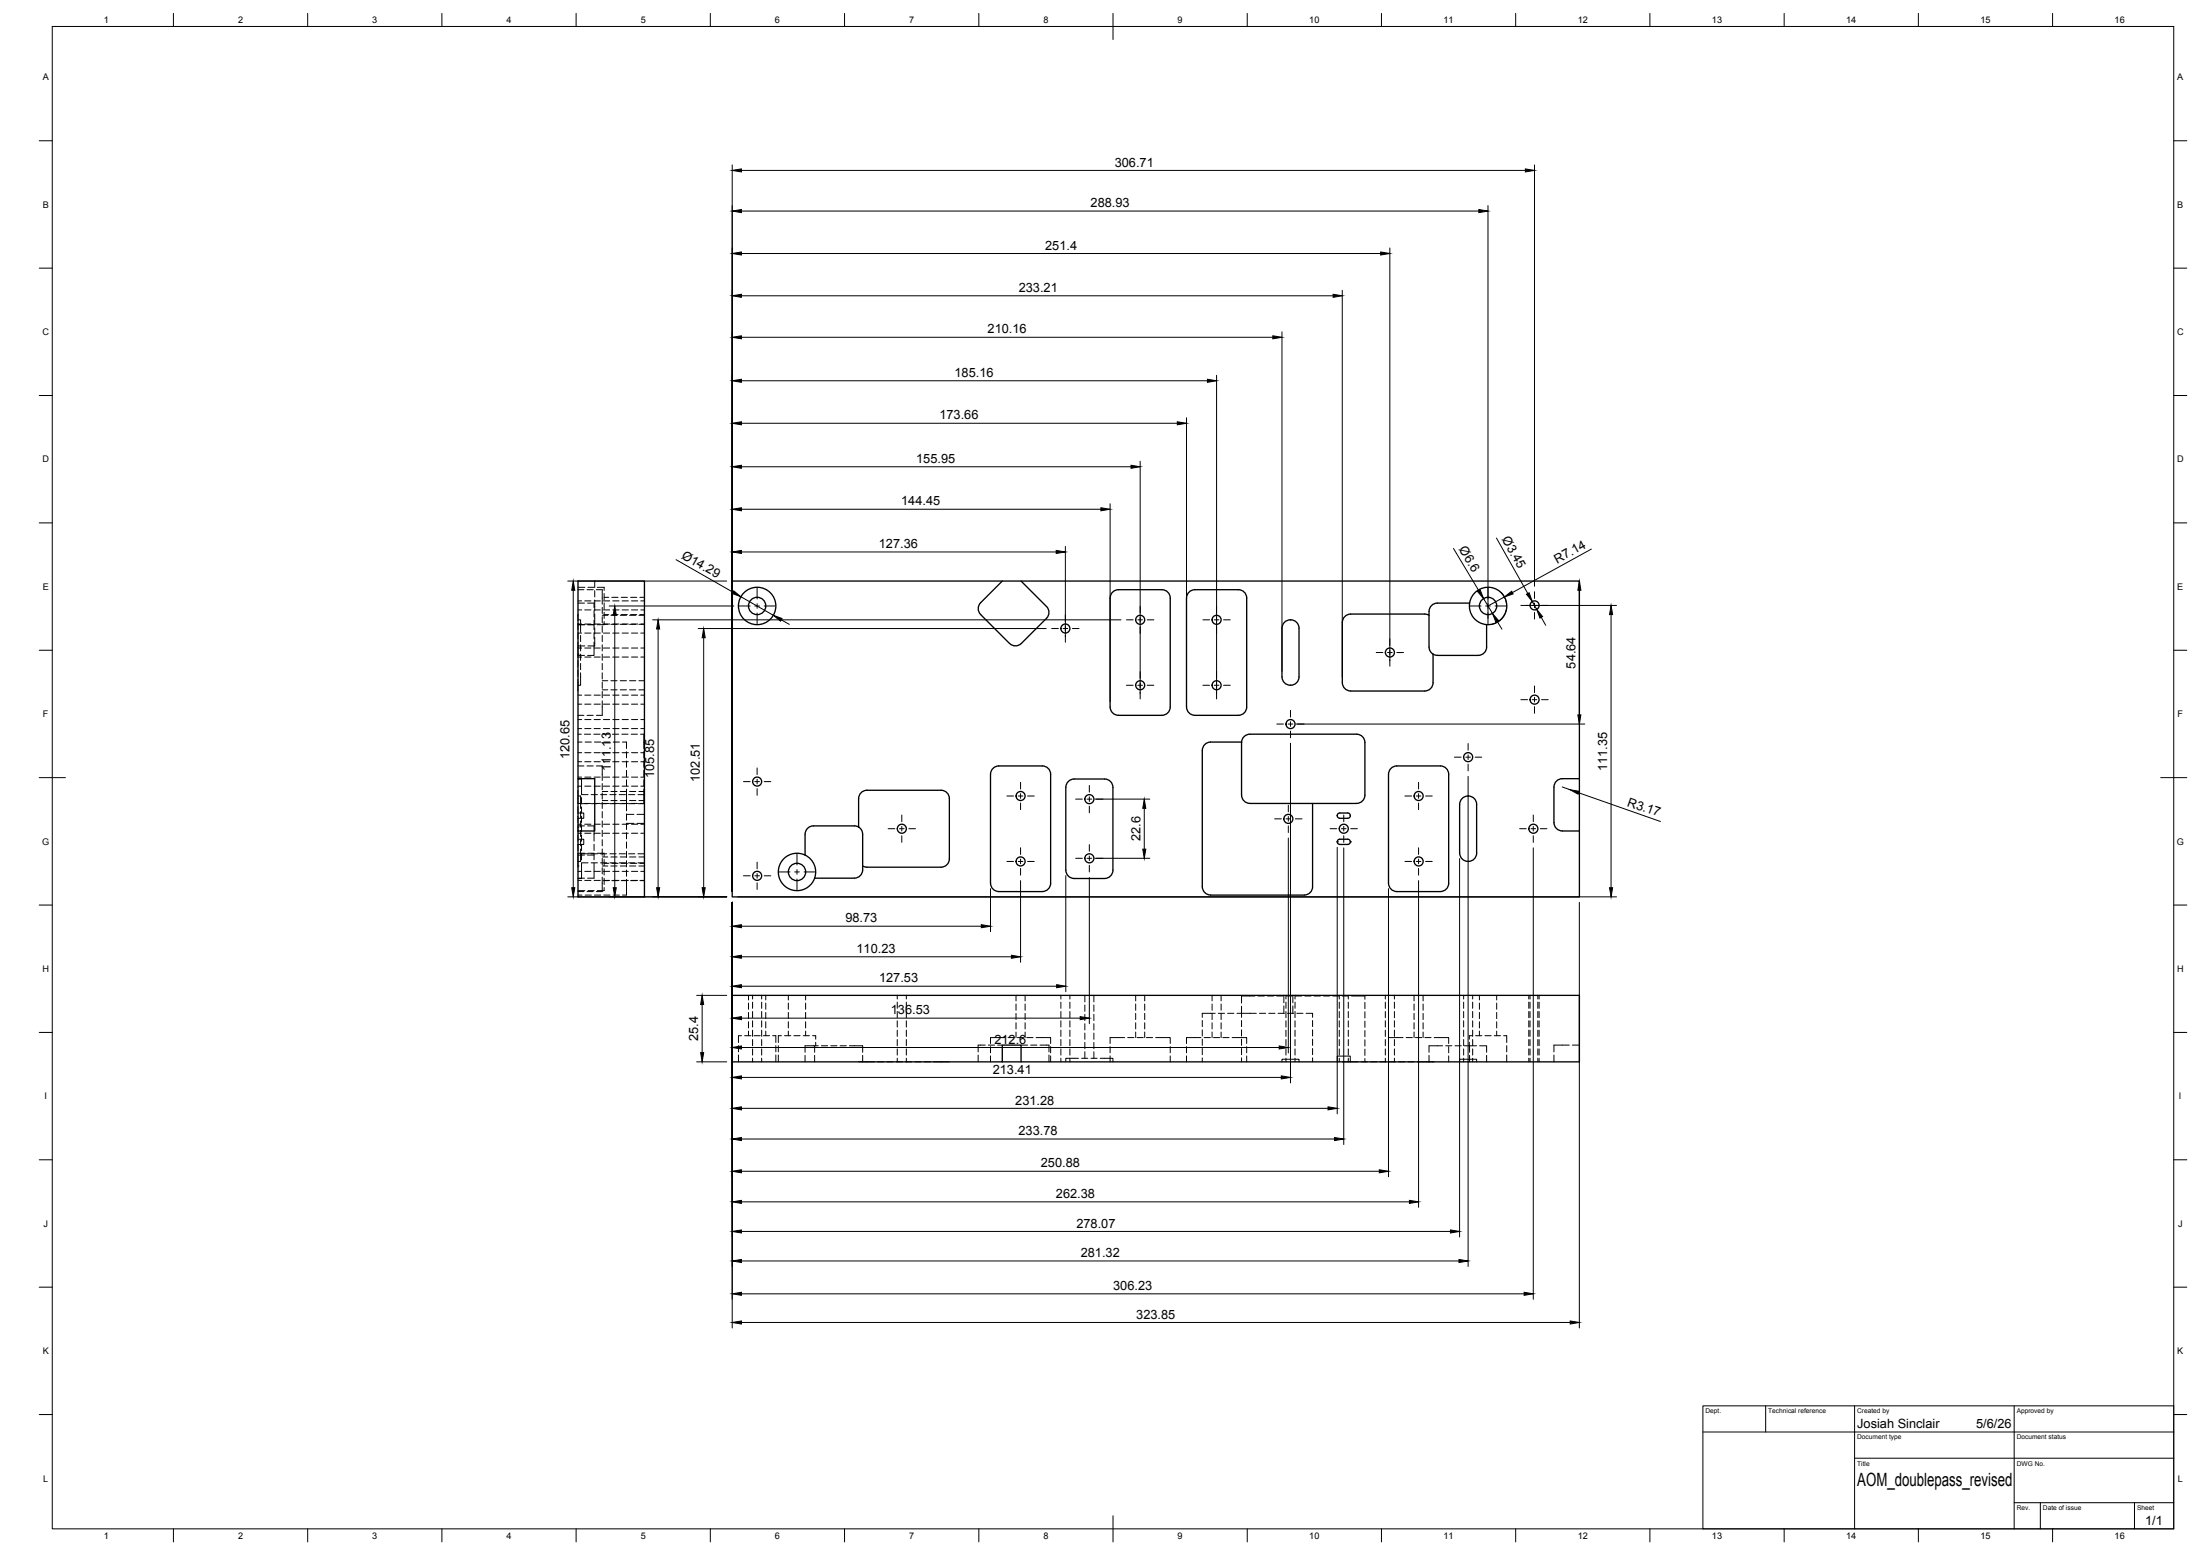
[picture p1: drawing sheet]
<svg xmlns="http://www.w3.org/2000/svg" width="841mm" height="594mm" viewBox="0 0 841 594" stroke-linecap="round" stroke-linejoin="round" font-family="sans-serif">
<!-- layer: Visible -->
<g fill="none" stroke="#000" stroke-width=".51">
<path d="M279.9 222h323.9v120.7h-323.9zM374.9 234.8l11 11a3.2 3.2 0 0 0 4.5 0l9.7-9.6M374.9 230.3a3.2 3.2 0 0 0 0 4.5M383.2 222l-8.3 8.3M390.3 222l9.8 9.7a3.2 3.2 0 0 1 0 4.5M424.4 228.5v41.6M424.4 228.5a3.2 3.2 0 0 1 3.2-3.2h16.6a3.2 3.2 0 0 1 3.2 3.2M447.4 228.5v41.6a3.2 3.2 0 0 1-3.2 3.2M453.6 228.5v41.6a3.2 3.2 0 0 0 3.2 3.2M453.6 228.5a3.2 3.2 0 0 1 3.2-3.2h16.6a3.2 3.2 0 0 1 3.2 3.2M476.6 228.5v41.6a3.2 3.2 0 0 1-3.2 3.2M491 237.7a3.3 3.3 0 0 1 3.5-.7 3.3 3.3 0 0 1 2.1 3v18.6a3.3 3.3 0 0 1-3.3 3.2 3.3 3.3 0 0 1-3.2-3.2v-18.6l.2-1.3z"/>
<path d="M516.3 234.6h28.4l1.6 .5M516.3 234.6a3.2 3.2 0 0 0-3.1 3.2l-.1 23a3.2 3.2 0 0 0 3.2 3.2M561.8 230.4h-12.3a3.2 3.2 0 0 0-3.2 3.2v13.6l.4 1.6 1.1 1.1M568.3 238.6v8.6a3.2 3.2 0 0 1-3.2 3.2h-15.6l-1.7-.5M547.8 250v10.8a3.2 3.2 0 0 1-3.1 3.2h-28.4M424.4 270.1a3.2 3.2 0 0 0 3.2 3.2M427.5 273.3h16.7M456.8 273.3h16.6M221 297.5h6.4v20h-6.4zM221 297.5v-75.5h25.4v120.7h-25.4v-25.2M379.6 293.5l1-.6 1.2-.3h16.7a3.2 3.2 0 0 1 3.1 3.2v41.6a3.2 3.2 0 0 1-3.1 3.2h-16.7a3.2 3.2 0 0 1-3.1-3.1v-41.7l.2-1.2zM410.6 297.6h11.7"/>
<path d="M410.6 297.6a3.2 3.2 0 0 0-3.1 3.2l-.1 31.7a3.2 3.2 0 0 0 3.2 3.1M422.3 297.6a3.2 3.2 0 0 1 3.1 3.2v31.7a3.2 3.2 0 0 1-3.1 3.1M459.6 286.7v52.1a3.2 3.2 0 0 0 3.2 3.1l35.8 .1a3.2 3.2 0 0 0 3.2-3.2v-31.8h-24a3.2 3.2 0 0 1-3.2-3.2M474.6 283.5h-11.8a3.2 3.2 0 0 0-3.2 3.2M474.6 283.5v20.3M518.6 280.5h-40.8a3.2 3.2 0 0 0-3.2 3M518.6 280.5a3.2 3.2 0 0 1 3.2 3.2v20.1M550.6 292.6h-16.6a3.2 3.2 0 0 0-3.2 3.2v41.7a3.2 3.2 0 0 0 3.2 3.1h16.6M550.6 292.6a3.2 3.2 0 0 1 3.2 3.2v41.7a3.2 3.2 0 0 1-3.2 3.1M603.8 297.5h-6.6a3.2 3.2 0 0 0-3.1 3.2l-.1 13.6a3.2 3.2 0 0 0 3.2 3.2h6.6M310.9 315.5h15.7a3.2 3.2 0 0 1 3.2 3.2v12.1a3.5 3.5 0 0 1-3.2 4.7M310.9 315.5a3.2 3.2 0 0 0-3.1 3.2v8"/>
<path d="M328.2 305.1v10.9M328.3 305.1a3.2 3.2 0 0 1 3.1-3.2h28.4a3.2 3.2 0 0 1 3.1 3.2v23a3.2 3.2 0 0 1-3.1 3.2M501.8 307h16.8M511.2 311.6a1.01 1.01 0 0 0 1 1h3a1.01 1.01 0 0 0 1-1M511.2 311.6a1.01 1.01 0 0 1 1-1h3a.97 .97 0 0 1 1 1M511.2 311.6h.1M516.2 311.6h.1M521.8 303.8a3.2 3.2 0 0 1-3.2 3.1M311.4 335.5h15.2M329.8 330.8l1.6 .5M331.4 331.3h28.3M410.6 335.6h11.7"/>
<path d="M511.5 320.9l.7-.3h3a1.01 1.01 0 0 1 1 1 1.01 1.01 0 0 1-1 1h-3a1.01 1.01 0 0 1-.9-.6 1.01 1.01 0 0 1 .2-1.1zM561.2 329.1h.1M561.3 329.1a3.2 3.2 0 0 0 3.2-3.2v-18.6a3.2 3.2 0 0 0-3.2-3.2 3.2 3.2 0 0 0-3.3 3.2v18.6a3.2 3.2 0 0 0 3.2 3.2M279.9 380.3h323.9v25.4h-213.5v-6.4h-7.1v6.4h-103.3zM383.2 405.7h7.1"/>
<circle cx="289.4" cy="231.5" r="3.3"/>
<circle cx="289.4" cy="231.5" r="7.1"/>
<circle cx="435.9" cy="236.8" r="1.73"/>
<circle cx="465.1" cy="236.8" r="1.73"/>
<circle cx="568.9" cy="231.5" r="7.1"/>
<circle cx="568.9" cy="231.5" r="3.3"/>
<circle cx="586.6" cy="231.3" r="1.73"/>
<circle cx="407.3" cy="240.1" r="1.73"/>
<circle cx="531.3" cy="249.3" r="1.73"/>
<circle cx="435.9" cy="261.8" r="1.73"/>
<circle cx="465.1" cy="261.8" r="1.73"/>
<circle cx="493.3" cy="276.6" r="1.73"/>
<circle cx="586.6" cy="267.3" r="1.73"/>
<circle cx="289.4" cy="298.6" r="1.73"/>
<circle cx="561.2" cy="289.3" r="1.73"/>
<circle cx="344.8" cy="316.6" r="1.73"/>
<circle cx="390.2" cy="304.1" r="1.73"/>
<circle cx="416.4" cy="305.3" r="1.73"/>
<circle cx="492.5" cy="312.8" r="1.73"/>
<circle cx="513.7" cy="316.6" r="1.73"/>
<circle cx="542.3" cy="304.1" r="1.73"/>
<circle cx="586.2" cy="316.6" r="1.73"/>
<circle cx="289.4" cy="334.6" r="1.73"/>
<circle cx="304.7" cy="333.1" r="7.1"/>
<circle cx="304.7" cy="333.1" r="3.3"/>
<circle cx="390.2" cy="329.1" r="1.73"/>
<circle cx="416.4" cy="327.9" r="1.73"/>
<circle cx="542.3" cy="329.1" r="1.73"/>
</g>
<g fill="#000">
<circle cx="511.2" cy="321.6" r=".25"/>
<circle cx="516.2" cy="321.6" r=".25"/>
</g>
<!-- layer: Hidden -->
<g fill="none" stroke="#000" stroke-width=".38">
<path d="M221 234.6v2.4M221 236.8h1v4.8M221 238.6l2.6 .1M221 230.4h2.4M221 238.2v2.4M221 225.3h2.2M221 224.4h2.6M221 238.4h1.4M221 229.6h1.4M221 233h1.4M223.5 238.4h2.4M223.5 229.6h2.4"/>
<path d="M223.5 233h2.4M224.4 225.3h2.4M224.6 238.6h2.5v2M224.6 230.4h2.5v1.7M224.8 238.7h2.3M224.8 224.4h2.3M227.1 236.9v1.7M227.1 233.3v2.4M227.1 238.4h2.4M227.1 229.6h2.4M227.1 233h2.4M227.4 234.6v4"/>
<path d="M227.4 229.2v4.2M227.4 222v2.5M227.4 225.7v2.3M227.4 239.9v2.3M228 225.3h2.2v5.5M228.3 224.4h2.6v1.2M230.2 232v2.4M230.2 235.6v2.4M230.2 239.2v2.4M230.2 235.1h2.1M230.2 238.5h2.1M230.7 238.4h2.4"/>
<path d="M230.7 229.6h2.4M230.7 233h2.4M230.9 226.8v2.3M230.9 230.3v2.4M230.9 233.9v2.4M230.9 237.5v1.2h-2.6M230.9 228.2h1.8M230.9 234.8h1.8M233.5 235.1h2.4M233.5 238.5h2.4M233.9 228.2h2.4M233.9 234.8h2.4"/>
<path d="M234.3 238.4h2.3M234.3 229.6h2.3M234.3 233h2.3M237.1 235.1h2.4M237.1 238.5h2.4M237.5 228.2h2.3M237.5 234.8h2.3M237.8 238.4h2.4M237.8 229.6h2.4M237.8 233h2.4M240.7 235.1h2.4M240.7 238.5h2.4"/>
<path d="M241 228.2h2.4M241 234.8h2.4M241.4 238.4h2.4M241.4 229.6h2.4M241.4 233h2.4M244.2 235.1h2.2M244.2 238.5h2.2M244.6 228.2h1.8M244.6 234.8h1.8M245 238.4h1.4M245 229.6h1.4M245 233h1.4"/>
<path d="M221 259.6v4.4M221 245.3v4.7M221 250h.1M221 250.4h2.4M221 241.7v2.4M221 250v1.2M221 252.4v2.4M221 256v2.4M221 246.8h2.6M221 241.9h1.4M221 247.6h1.4M221 251h1.4"/>
<path d="M222 257v4.8h-1M222 242.8v2.3M222 246.3v2.4M222 249.9v2.4M222 253.5v2.4M223.5 241.9h2.4M223.5 247.6h2.4M223.5 251h2.4M227.1 245.3v5.1h-2.5M227.1 241.7v2.4M227.1 241.9h2.4M227.1 247.6h2.4"/>
<path d="M227.1 251h2.4M227.4 243.4v3.4h-2.7M230.2 242.8v2.3M230.2 246.3v2.4M230.2 249.9v2.4M230.2 253.5v2.4M230.2 257v2.4M230.7 241.9h2.4M230.7 247.6h2.4M230.7 251h2.4M234.3 241.9h2.3M234.3 247.6h2.3"/>
<path d="M234.3 251h2.3M237.8 241.9h2.4M237.8 247.6h2.4M237.8 251h2.4M241.4 241.9h2.4M241.4 247.6h2.4M241.4 251h2.4M245 241.9h1.4M245 247.6h1.4M245 251h1.4M221 273.3h2.2M221 274.9h1.4"/>
<path d="M221 278.4h1.4M221 265.6h1.4M221 269h1.4M223.5 274.9h2.4M223.5 278.4h2.4M223.5 265.6h2.4M223.5 269h2.4M224.4 273.3h2.4M227.1 274.9h2.4M227.1 278.4h2.4M227.1 265.6h2.4M227.1 269h2.4"/>
<path d="M230.2 267.8v5.5h-2.2M230.2 260.6v2.4M230.2 264.2v2.4M230.2 260.1h2.1M230.2 263.5h2.1M230.7 274.9h2.4M230.7 278.4h2.4M230.7 265.6h2.4M230.7 269h2.4M233.5 260.1h2.4M233.5 263.5h2.4M234.3 274.9h2.3"/>
<path d="M234.3 278.4h2.3M234.3 265.6h2.3M234.3 269h2.3M237.1 260.1h2.4M237.1 263.5h2.4M237.8 274.9h2.4M237.8 278.4h2.4M237.8 265.6h2.4M237.8 269h2.4M240.7 260.1h2.4M240.7 263.5h2.4M241.4 274.9h2.4"/>
<path d="M241.4 278.4h2.4M241.4 265.6h2.4M241.4 269h2.4M244.2 260.1h2.2M244.2 263.5h2.2M245 274.9h1.4M245 278.4h1.4M245 265.6h1.4M245 269h1.4M221 297.6h1.3v5.9M221 280.5h1.2M221 283.5h1.5"/>
<path d="M221 292.6h2.2M221 296.9h1.4M221 287.6h1.4M221 291h1.4M223.4 280.5h2.4M223.5 296.9h2.4M223.5 287.6h2.4M223.5 291h2.4M223.7 283.5h2.4M224.4 292.6h2.4M227 280.5h2.4M227.1 296.9h2.4"/>
<path d="M227.1 287.6h2.4M227.1 291h2.4M227.2 283.5h2.4M228 292.6h2.2v5.6M230.2 299.4v2.3M230.6 280.5h2.3M230.7 296.9h2.4M230.7 287.6h2.4M230.7 291h2.4M230.8 283.5h2.4M234.1 280.5h2.4M234.3 296.9h2.3"/>
<path d="M234.3 287.6h2.3M234.3 291h2.3M234.4 283.5h2.4M237.7 280.5h2.4M237.8 296.9h2.4M237.8 287.6h2.4M237.8 291h2.4M238 283.5h1.5v2.5M239.5 287.2v2.4M239.5 290.7v2.4M239.5 294.3v2.4M239.5 297.9v2.4"/>
<path d="M241.3 280.5h2.4M241.4 296.9h2.4M241.4 287.6h2.4M241.4 291h2.4M244.9 280.5h1.2v5.5M245 296.9h1.4M245 287.6h1.4M245 291h1.4M246.1 287.2v2.4M246.1 290.7v2.4M246.1 294.3v2.4M246.1 297.9v2.4"/>
<path d="M221 301.9v5.2M221 316h.1M221 304.1h1v4.8M221 310.6h2.2v2h-2.2M221 308.3v2.4M221 311.8v2.4M221 315.4v2.4M221 319v2.4M221 307h1.2M221 315.5h2.4M221 300.3h1.4M221 314.9h1.4"/>
<path d="M221 318.3h1.4M222 310.1v2.4M222 313.6v2.4M222 317.2v2.4M222.3 304.7v2.4l2.5-.1M222.3 308.3v2.4M222.3 311.9v2.3M222.3 315.4v2.4M222.3 319v2.4M222.3 303.6h2.5M223.4 307h2.4M223.5 300.3h2.4"/>
<path d="M223.5 314.9h2.4M223.5 318.3h2.4M224.6 315.5h2.5v5.8M226 303.6h2.4M226 307h2.4M227 307h2.4M227.1 300.3h2.4M227.1 314.9h2.4M227.1 318.3h2.4M229.6 303.6h2.3M229.6 307h2.3M230.2 302.9v2.4"/>
<path d="M230.2 306.5v2.4M230.2 310.1v2.4M230.2 313.6v2.4M230.2 317.2v2.4M230.2 302.4h2.1M230.2 305.9h2.1M230.6 307h2.3M230.7 300.3h2.4M230.7 314.9h2.4M230.7 318.3h2.4M233.2 303.6h2.3M233.2 307h2.3"/>
<path d="M233.5 302.4h2.4M233.5 305.9h2.4M234.1 307h2.4M234.3 300.3h2.3M234.3 314.9h2.3M234.3 318.3h2.3M236.7 303.6h2.4M236.7 307h2.4M237.1 302.4h2.4M237.1 305.9h2.4M237.7 307h2.4M237.8 300.3h2.4"/>
<path d="M237.8 314.9h2.4M237.8 318.3h2.4M239.5 301.5v8.3M239.5 311v2.3M239.5 314.5v2.4M239.5 318.1v2.4M239.5 311.1h2.8M239.5 314.6h2.8M240.3 303.6h2.4M240.3 307h2.4M240.7 302.4h2.4M240.7 305.9h2.4"/>
<path d="M241.3 307h2.4M241.4 300.3h2.4M241.4 314.9h2.4M241.4 318.3h2.4M243.5 311.1h2.9M243.5 314.6h2.9M243.9 303.6h2.5M243.9 307h2.5M244.2 302.4h2.2M244.2 305.9h2.2M245 300.3h1.4M245 314.9h1.4"/>
<path d="M245 318.3h1.4M246.1 301.5v5.5h-1.2M221 330.8h.1M221 326.1v5.2M221 320.6h2.2v2h-2.2M221 322.6v2.3M221 326.7h2.4M221 335.5h2.4M221 326h2.6M221 332.9h1.4M221 336.4h1.4M222 324.4v4.7h-1"/>
<path d="M222 320.8v2.4M222.3 329.7v5.9h-1.3M222.3 322.6v2.4M222.3 329.6h2.5M223.5 332.9h2.4M223.5 336.4h2.4M224.6 326.7h2.5M224.8 326h2.3M224.8 326.2h-2.5v2.3M226 326.2h2.4M226 329.6h2.4M227.1 329.7v5.8h-2.5"/>
<path d="M227.1 322.5v2.4M227.1 326.1v2.4M227.1 332.9h2.4M227.1 336.4h2.4M228.3 326h2.6v1.2M229.6 326.2h2.3M229.6 329.6h2.3M230.2 335.1v5.5h-2.2M230.2 320.8v2.4M230.2 324.4v2.3M230.2 327.9v2.4M230.2 331.5v2.4"/>
<path d="M230.2 327.4h2.1M230.2 330.8h2.1M230.7 332.9h2.4M230.7 336.4h2.4M230.9 328.4v2.3M230.9 331.9v2.4M230.9 335.5v2.4M230.9 339.1v1.2h-2.6M230.9 329.8h1.8M230.9 336.4h1.8M233.2 326.2h2.3M233.2 329.6h2.3"/>
<path d="M233.5 327.4h2.4M233.5 330.8h2.4M233.9 329.8h2.4M233.9 336.4h2.4M234.3 332.9h2.3M234.3 336.4h2.3M236.7 326.2h2.4M236.7 329.6h2.4M237.1 327.4h2.4M237.1 330.8h2.4M237.5 329.8h2.3M237.5 336.4h2.3"/>
<path d="M237.8 332.9h2.4M237.8 336.4h2.4M239.5 336v6h-1.5M239.5 321.7v2.4M239.5 325.2v2.4M239.5 328.8v2.4M239.5 332.4v2.4M240.3 326.2h2.4M240.3 329.6h2.4M240.7 327.4h2.4M240.7 330.8h2.4M241 329.8h2.4"/>
<path d="M241 336.4h2.4M241.4 332.9h2.4M241.4 336.4h2.4M243.9 326.2h2.5M243.9 329.6h2.5M244.2 327.4h2.2M244.2 330.8h2.2M244.6 329.8h1.8M244.6 336.4h1.8M245 332.9h1.4M245 336.4h1.4M221 342h1.5"/>
<path d="M221 340.6h2.2M221 340.3h2.6M223.7 342h2.4M224.4 340.6h2.4M224.8 340.3h2.3M227.2 342h2.4M230.8 342h2.4M234.4 342h2.4M282.3 399.5v2.4M283.5 395.7h-1.2v2.6M284.7 395.7h2.4M286.1 380.3v1.7"/>
<path d="M286.1 383.2v2.4M286.1 386.8v2.4M286.1 390.3v2.4M286.1 393.9v1.8M287.7 380.3v1.4M287.7 382.9v2.3M287.7 386.4v2.4M287.7 390v2.4M287.7 393.6v2.4M287.7 397.1v2.4M288.2 395.7h2.4M291.2 380.3v1.4"/>
<path d="M291.2 382.9v2.3M291.2 386.4v2.4M291.2 390v2.4M291.2 393.6v2.4M291.2 397.1v2.4M291.8 395.7h2.4M292.7 380.3v1.7M292.7 383.2v2.4M292.7 386.8v2.4M292.7 390.3v2.4M292.7 393.9v1.8M295.4 395.7h1.2v2.6"/>
<path d="M296.6 399.5v2.4M297.5 399.5v2.4M298.7 395.7h-1.2v2.6M299.9 395.7h2.4M301.4 380.3v1.7M301.4 383.2v2.4M301.4 386.8v2.4M301.4 390.3v2.4M301.4 393.9v1.8M303.5 395.7h2.4M307.1 395.7h2.3M308 380.3v1.7"/>
<path d="M308 383.2v2.4M308 386.8v2.4M308 390.3v2.4M308 393.9v1.8M310.6 395.7h1.2v1.3M311.4 399.5v2.5M311.8 398.2v1.3M312.8 399.5h-5v2.5M314 399.5h2.4M317.6 399.5h2.4M321.1 399.5h2.4M324.7 399.5h5.1v2.5"/>
<path d="M343 380.3v1.4M343 382.9v2.3M343 386.4v2.4M343 390v2.4M343 393.6v2.4M343 397.1v2.4M346.5 380.3v1.4M346.5 382.9v2.3M346.5 386.4v2.4M346.5 390v2.4M346.5 393.6v2.4M346.5 397.1v2.4"/>
<path d="M376.6 399.3h-2.7v2.6M377.8 399.3h2.4M378.7 399.9v2.3M381.4 399.3h1.8M384.2 396.4h-5.5v2.3M385.4 396.4h2.4M388.4 380.3v2.1M388.4 383.6v2.4M388.4 387.2v2.3M388.4 390.7v2.4M388.4 394.3v2.1M389 396.4h2.3"/>
<path d="M390.3 399.3h2.5M391.9 380.3v2.1M391.9 383.6v2.4M391.9 387.2v2.3M391.9 390.7v2.4M391.9 394.3v2.1M392.5 396.4h2.4M394 399.3h2.4M396.1 396.4h5.5v2.3M397.6 399.3h3.4v2.6M401.6 399.9v2.3M405.6 380.3v1.4"/>
<path d="M405.6 382.9v2.3M405.6 386.4v2.4M405.6 390v2.4M405.6 393.6v2.4M405.6 397.1v2.4M409 380.3v1.4M409 382.9v2.3M409 386.4v2.4M409 390v2.4M409 393.6v2.4M409 397.1v2.4M414.7 380.3v2.5"/>
<path d="M414.7 384v2.3M414.7 387.5v2.4M414.7 391.1v2.4M414.7 394.7v2.4M414.7 398.2v2.4M418.2 380.3v2.5M418.2 384v2.3M418.2 387.5v2.4M418.2 391.1v2.4M418.2 394.7v2.4M418.2 398.2v2.4M424.4 399.9v2.3"/>
<path d="M429.9 396.4h-5.5v2.3M431.1 396.4h2.4M434.1 380.3v2.1M434.1 383.6v2.4M434.1 387.2v2.3M434.1 390.7v2.4M434.1 394.3v2.1M434.7 396.4h2.3M437.6 380.3v2.1M437.6 383.6v2.4M437.6 387.2v2.3M437.6 390.7v2.4"/>
<path d="M437.6 394.3v2.1M438.3 396.4h2.3M441.8 396.4h5.6v2.3M447.4 399.9v2.3M453.6 399.9v2.3M459.1 396.4h-5.5v2.3M459.6 389.9v2.3M459.6 393.4v2.4M459.6 397v2.4M460.3 396.4h2.4M463.4 380.3v2.1M463.4 383.6v2.4"/>
<path d="M463.4 387.2v2.3M463.4 390.7v2.4M463.4 394.3v2.1M463.9 396.4h2.4M464.5 387.1h-4.9v1.6M465.7 387.1h2.4M466.8 380.3v2.1M466.8 383.6v2.4M466.8 387.2v2.3M466.8 390.7v2.4M466.8 394.3v2.1M467.5 396.4h2.3"/>
<path d="M469.3 387.1h2.4M471 396.4h5.6v2.3M472.9 387.1h7.4M474.6 384.4v4.3M474.6 389.9v2.3M474.6 393.4v2.4M474.6 397v2.4M476.6 399.9v2.3M479.7 380.5h-5.1v2.7M480.9 380.5h2.4M481.5 387.1h2.3M484.5 380.5h2.4"/>
<path d="M485 387.1h2.4M488.1 380.5h2.4M488.6 387.1h2.4M490.8 380.3v2.8M490.8 384.3v2.8M491.6 380.3v1.4M491.6 382.9v2.3M491.6 386.4v2.4M491.6 390v2.4M491.6 393.6v2.4M491.6 397.1v2.4M491.7 380.5h2.3"/>
<path d="M492.2 387.1h2.3M494.2 380.3v2.8M494.2 384.3v2.8M495.1 380.3v1.4M495.1 382.9v2.3M495.1 386.4v2.4M495.1 390v2.4M495.1 393.6v2.4M495.1 397.1v2.4M495.2 380.5h2.4M495.7 387.1h2.4M498.8 380.5h2.4"/>
<path d="M499.3 387.1h2.5v1.6M501.8 389.9v2.3M501.8 393.4v2.4M501.8 397v2.4M502.4 380.5h2.3M505.9 380.5h2.4M509.5 380.5h2.4M512 380.3v1.4M512 382.9v2.3M512 386.4v2.4M512 390v2.4M512 393.6v2.4"/>
<path d="M512 397.1v2.4M513.1 380.5h2.4M515.4 380.3v1.4M515.4 382.9v2.3M515.4 386.4v2.4M515.4 390v2.4M515.4 393.6v2.4M515.4 397.1v2.4M516.7 380.5h5.1v1.3M521.8 383v2.4M521.8 386.5v2.4M521.8 390.1v2.4"/>
<path d="M521.8 393.7v2.4M521.8 397.2v2.4M529.6 380.3v1.4M529.6 382.9v2.3M529.6 386.4v2.4M529.6 390v2.4M529.6 393.6v2.4M529.6 397.1v2.4M530.8 399.9v2.3M533.1 380.3v1.4M533.1 382.9v2.3M533.1 386.4v2.4"/>
<path d="M533.1 390v2.4M533.1 393.6v2.4M533.1 397.1v2.4M536.3 396.4h-5.5v2.3M537.5 396.4h2.4M540.6 380.3v2.1M540.6 383.6v2.4M540.6 387.2v2.3M540.6 390.7v2.4M540.6 394.3v2.1M541.1 396.4h2.4M544 380.3v2.1"/>
<path d="M544 383.6v2.4M544 387.2v2.3M544 390.7v2.4M544 394.3v2.1M544.7 396.4h2.4M548.3 396.4h5.5v2.3M551.5 399.5h-5.2v2.5M552.7 399.5h2.3M553.8 399.9v2.3M556.2 399.5h2.4M559.5 380.3v1.4M559.5 382.9v2.3"/>
<path d="M559.5 386.4v2.4M559.5 390v2.4M559.5 393.6v2.4M559.5 397.1v2.4M559.8 399.5h2M561.7 398.2v1.3M561.8 399.5h2.7M561.8 399.5v2.5M562.9 395.7h-1.2v1.3M563 380.3v1.4M563 382.9v2.3M563 386.4v2.4"/>
<path d="M563 390v2.4M563 393.6v2.4M563 397.1v2.4M564.1 395.7h2.4M565.6 380.3v1.7M565.6 383.2v2.4M565.6 386.8v2.4M565.6 390.3v2.4M565.6 393.9v1.8M565.6 399.5h2.7v2.5M567.7 395.7h2.3M571.2 395.7h2.4"/>
<path d="M572.2 380.3v1.7M572.2 383.2v2.4M572.2 386.8v2.4M572.2 390.3v2.4M572.2 393.9v1.8M574.8 395.7h1.2v2.6M576 399.5v2.4M584.4 380.3v1.4M584.4 382.9v2.3M584.4 386.4v2.4M584.4 390v2.4M584.4 393.6v2.4"/>
<path d="M584.4 397.1v2.4M584.9 380.3v1.4M584.9 382.9v2.3M584.9 386.4v2.4M584.9 390v2.4M584.9 393.6v2.4M584.9 397.1v2.4M587.9 380.3v1.4M587.9 382.9v2.3M587.9 386.4v2.4M587.9 390v2.4M587.9 393.6v2.4"/>
<path d="M587.9 397.1v2.4M588.4 380.3v1.4M588.4 382.9v2.3M588.4 386.4v2.4M588.4 390v2.4M588.4 393.6v2.4M588.4 397.1v2.4M599.9 399.3h-5.9v2.6M601.1 399.3h2.7M282.3 403v2.7M287.7 400.7v2.4M287.7 404.3v1.4"/>
<path d="M291.2 400.7v2.4M291.2 404.3v1.4M296.6 403v2.7M297.5 403v2.7M307.8 403.2v2.5M311.4 403.2v2.5M328.2 405.7h6.1M329.8 403.2v2.5M335.5 405.7h2.3M339 405.7h2.4M342.6 405.7h2.4M343 400.7v2.4"/>
<path d="M343 404.3v1.4M346.2 405.7h2.4M346.5 400.7v2.4M346.5 404.3v1.4M349.8 405.7h2.3M353.3 405.7h2.4M356.9 405.7h6M373.9 403.1v2.6M378.7 403.4v2.3M401 403.1v2.6M401.6 403.4v2.3M405.6 400.7v2.4"/>
<path d="M405.6 404.3v1.4M409 400.7v2.4M409 404.3v1.4M412.3 404.3h-4.9v1.4M413.5 404.3h2.3M414.7 401.8v2.5M417 404.3h2.4M418.2 401.8v2.5M420.6 404.3h4.8v1.4M424.4 403.4v2.3M447.4 403.4v2.3M453.6 403.4v2.3"/>
<path d="M459.6 400.6v2.3M459.6 404.1v1.6M474.6 400.6v2.3M474.6 404.1v1.6M476.6 403.4v2.3M490.1 405.7v-1h6.5v1M491.6 400.7v2.4M491.6 404.3v1.4M495.1 400.7v2.4M495.1 404.3v1.4M501.8 400.6v2.3M501.8 404.1v1.6"/>
<path d="M511.2 405.7v-2.2h5v2.2M512 400.7v2.4M512 404.3v1.4M513.1 405.7h6.1M515.4 400.7v2.4M515.4 404.3v1.4M520.4 405.7h2.4M521.8 400.8v2.4M521.8 404.4v1.3M523.9 405.7h2.4M527.5 405.7h2.4M529.6 400.7v2.4"/>
<path d="M529.6 404.3v1.4M530.8 403.4v2.3M531.1 405.7h2.4M533.1 400.7v2.4M533.1 404.3v1.4M534.6 405.7h2.4M538.2 405.7h2.4M541.8 405.7h4.5M546.3 405.7h1.5M546.3 403.2v2.5M547.8 405.7h.1M553.8 403.4v2.3"/>
<path d="M558 405.7v-1h6.5v1M559.5 400.7v2.4M559.5 404.3v1.4M561.8 403.2v2.5M563 400.7v2.4M563 404.3v1.4M568.3 403.2v2.5M576 403v2.7M584.4 400.7v2.4M584.4 404.3v1.4M584.9 400.7v2.4M584.9 404.3v1.4"/>
<path d="M587.9 400.7v2.4M587.9 404.3v1.4M588.4 400.7v2.4M588.4 404.3v1.4M594 403.1v2.6"/>
</g>
<!-- layer: BORDER -->
<g fill="none" stroke="#000" stroke-width=".38">
<path d="M20 10.1h811v574h-811zM66.3 5.1v5M117.6 5.1v5M168.9 5.1v5M220.2 5.1v5M271.5 5.1v5M322.9 5.1v5M374.2 5.1v5M425.5 5.1v10M476.8 5.1v5M528.1 5.1v5M579.4 5.1v5"/>
<path d="M630.7 5.1v5M682.1 5.1v5M733.4 5.1v5M784.7 5.1v5M15 53.8h5M831 53.8h5M15 102.4h5M831 102.4h5M15 151.1h5M831 151.1h5M15 199.8h5M831 199.8h5"/>
<path d="M15 248.4h5M831 248.4h5M15 297.1h10M826 297.1h10M15 345.8h5M831 345.8h5M15 394.4h5M831 394.4h5M15 443.1h5M831 443.1h5M15 491.8h5M831 491.8h5"/>
<path d="M15 540.4h5M831 540.4h5M425.5 579.1v10M66.3 584.1v5M117.6 584.1v5M168.9 584.1v5M220.2 584.1v5M271.5 584.1v5M322.9 584.1v5M374.2 584.1v5M476.8 584.1v5M528.1 584.1v5"/>
<path d="M579.4 584.1v5M630.7 584.1v5M682.1 584.1v5M733.4 584.1v5M784.7 584.1v5"/>
</g>
<!-- layer: TITLEBLOCK -->
<path d="M651 537.1h180v47h-180zM675 537.1v10M709 537.1v47M770 537.1v47M651 547.1h180M709 557.1h122M770 574.1h61M780 574.1v10M816 574.1v10" fill="none" stroke="#000" stroke-width=".38"/>
<!-- layer: Smart Centers -->
<g fill="none" stroke="#000" stroke-width=".38">
<path d="M282.6 231.5h4.2M288.5 231.5h1.8M289.4 224.7v4.1M289.4 230.6v1.8M289.4 234.2v4.1M292.1 231.5h4.1M407.3 234.9v2.6M407.3 239.2v1.8M430.6 236.8h2.6M435 236.8h1.8M435.9 231.6v2.5M435.9 235.9v1.8"/>
<path d="M435.9 239.5v2.5M438.6 236.8h2.5M459.8 236.8h2.6M464.2 236.8h1.8M465.1 231.6v2.5M465.1 235.9v1.8M465.1 239.5v2.5M467.7 236.8h2.6M562 231.5h4.2M567.9 231.5h1.8M568.8 224.7v4.1M568.8 230.6v1.8"/>
<path d="M568.8 234.2v4.1M571.5 231.5h4.1M581.4 231.3h2.5M585.7 231.3h1.8M586.6 226.1v2.5M586.6 230.4v1.8M586.6 234v2.5M589.3 231.3h2.5M402 240.1h2.6M406.4 240.1h1.8M407.3 242.8v2.6M410 240.1h2.5"/>
<path d="M435.9 256.6v2.5M465.1 256.6v2.5M526.1 249.3h2.5M530.4 249.3h1.8M531.3 244.1v2.5M531.3 248.4v1.8M531.3 252v2.5M534 249.3h2.5M430.6 261.8h2.6M435 261.8h1.8M435.9 260.9v1.8M435.9 264.5v2.5"/>
<path d="M438.6 261.8h2.5M459.8 261.8h2.6M464.2 261.8h1.8M465.1 260.9v1.8M465.1 264.5v2.5M467.7 261.8h2.6M488.1 276.6h2.5M492.4 276.6h1.8M493.3 271.4v2.6M493.3 275.7v1.8M493.3 279.3v2.5M496 276.6h2.6"/>
<path d="M581.4 267.3h2.5M585.7 267.3h1.8M586.6 262.1v2.5M586.6 266.4v1.8M586.6 270v2.5M589.3 267.3h2.5M284.2 298.6h2.6M288.5 298.6h1.8M289.4 293.4v2.5M289.4 297.7v1.8M292.1 298.6h2.6M390.1 298.9v2.5"/>
<path d="M542.3 298.9v2.5M556 289.3h2.5M560.3 289.3h1.8M561.2 284v2.6M561.2 288.4v1.8M561.2 291.9v2.6M563.9 289.3h2.6M289.4 301.3v2.5M339.5 316.6h2.6M343.9 316.6h1.7M344.7 311.4v2.5M344.7 315.7v1.8"/>
<path d="M344.7 319.3v2.5M347.4 316.6h2.6M384.9 304.1h2.6M389.3 304.1h1.7M390.1 303.2v1.8M390.1 306.8v2.5M392.8 304.1h2.6M411.2 305.3h2.6M415.5 305.3h1.8M416.4 300.1v2.5M416.4 304.4v1.8M416.4 308v2.5"/>
<path d="M419.1 305.3h2.6M487.3 312.8h2.5M491.6 312.8h1.8M492.5 307.6v2.5M492.5 311.9v1.8M492.5 315.5v2.6M495.2 312.8h2.5M508.5 316.6h2.5M512.8 316.6h1.8M513.7 311.4v2.5M513.7 315.7v1.8M513.7 319.3v2.5"/>
<path d="M516.4 316.6h2.5M537.1 304.1h2.5M541.4 304.1h1.8M542.3 303.2v1.8M542.3 306.8v2.5M545 304.1h2.5M580.9 316.6h2.6M585.3 316.6h1.7M586.1 311.4v2.5M586.1 315.7v1.8M586.1 319.3v2.5M588.8 316.6h2.6"/>
<path d="M284.2 334.6h2.6M288.5 334.6h1.8M289.4 329.4v2.5M289.4 333.7v1.8M289.4 337.3v2.5M292.1 334.6h2.6M297.9 333.1h4.1M303.8 333.1h1.8M304.7 326.3v4.1M304.7 332.2v1.8M304.7 335.8v4.1M307.4 333.1h4.1"/>
<path d="M384.9 329.1h2.6M389.3 329.1h1.7M390.1 323.9v2.5M390.1 328.2v1.8M390.1 331.8v2.5M392.8 329.1h2.6M411.2 327.9h2.6M415.5 327.9h1.8M416.4 322.7v2.5M416.4 327v1.8M416.4 330.6v2.5M419.1 327.9h2.6"/>
<path d="M537.1 329.1h2.5M541.4 329.1h1.8M542.3 323.9v2.5M542.3 328.2v1.8M542.3 331.8v2.5M545 329.1h2.5"/>
</g>
<!-- layer: FD_Dimensions -->
<g fill="none" stroke="#000" stroke-width=".38">
<path d="M279.9 63v277.5M283.4 65.1h299.7M568.8 78.5v157.7M586.6 63v161M283.4 80.6h281.9M283.4 96.9h244.4M531.3 94.7v157.7M283.4 113h226.2M513.1 110.9v147.8M283.4 128.9h203.2M490.1 126.8v129.7M283.4 145.5h178.2"/>
<path d="M453.6 159.6v108.4M465.1 143.4v121.5M283.4 161.7h166.7M283.4 178.3h149M435.9 176.2v88.7M283.4 194.6h137.5M424.4 192.5v75.5M258.4 213.8l21.8 12.4M283.4 210.9h120.4M407.3 208.8v34.5M555.6 209.5l9.7 16.2M572.1 205.6l12 21.2"/>
<path d="M608.4 209.8l-30.2 16.6M217 222h60.8M219.1 225.5v113.6M232.9 231.5h47.6M235 235v104.1M249.5 236.8h179M283.2 228l12.4 7.1M298.7 236.8l3 1.7M567.1 228.7l3.4 5.7M572.3 237.4l1.8 3M573.8 226.4a7.1 7.1 0 0 1-3.4 12.1M575.1 228.1l-6.3 3.4"/>
<path d="M583.5 231.3h34.5M585.8 229.8l1.7 3M589.2 235.9l1.7 3M603.8 225.5v47.6M615.9 234.8v104.3M251.6 240.3v98.8M266.9 240.1h133M269 243.6v95.5M495.4 276.6h110.5M493.3 283.9v129.8M561.2 296.6v187.2M418.5 305.3h21"/>
<path d="M437.4 308.8v15.6M597.2 300.6l3 1.1M603.5 302.9l31.3 11M378.7 339.5v16.5M390.1 336.4v31.2M407.4 334.5v44.4M416.4 335.2v55.9M418.5 327.9h21M492.5 320.2v82.1M511.2 323.7v101.8M513.7 323.9v113.4M530.8 339.5v110.1"/>
<path d="M542.3 336.4v124.9M558 328v144.6M586.1 323.9v172.5M217 342.6h60.8M279.9 344.7v162.7M282 342.6h336M283.4 353.9h91.7M603.8 344.7v162.7M283.4 376.8h120.5M283.4 365.5h103.3M266.3 380.3h11.5M268.4 383.8v18.4"/>
<path d="M283.4 389h129.5M266.3 405.7h11.5M283.4 411.6h206.4M283.4 400.2h205.6M283.4 435.2h226.8M283.4 423.4h224.3M283.4 459.2h255.4M283.4 447.5h243.9M283.4 470.5h271.1M283.4 494.3h299.3M283.4 481.7h274.3M283.4 505.2h316.9"/>
</g>
<g fill="#000" stroke="#000" stroke-width=".38">
<path d="M279.9 65.1l3.5-.6v1.2zM583.1 64.5l3.5 .6-3.5 .6zM279.9 80.6l3.5-.6v1.2zM279.9 96.9l3.5-.6v1.1zM527.8 96.3l3.5 .6-3.5 .5zM565.3 80l3.5 .6-3.5 .6zM279.9 113l3.5-.6v1.2zM509.6 112.4l3.5 .6-3.5 .6zM279.9 128.9l3.5-.6v1.1zM486.6 128.3l3.5 .6-3.5 .5zM279.9 145.5l3.5-.6v1.2zM461.6 144.9l3.5 .6-3.5 .6z"/>
<path d="M279.9 161.7l3.5-.6v1.2zM279.9 178.3l3.5-.5v1.1zM432.4 177.8l3.5 .5-3.5 .6zM450.1 161.1l3.5 .6-3.5 .6zM279.9 194.6l3.5-.6v1.1zM420.9 194l3.5 .6-3.5 .5zM279.9 210.9l3.5-.6v1.1zM403.8 210.3l3.5 .6-3.5 .5zM219.1 222l.6 3.5h-1.1zM235 231.5l.6 3.5h-1.2zM280.5 225.7l2.7 2.3-3.3-1.2zM295.6 235.1l3.4 1.2-.6 1z"/>
<path d="M564.8 226l1-.6 1.3 3.3zM570.5 234.4l2.3 2.7-1 .6zM575.1 228.1l2.8-2.2 .5 1zM583.5 227l1.1-.5 1.2 3.3zM587.5 232.8l2.2 2.8-1 .5zM603.8 222l.6 3.5h-1.2zM615.9 231.3l.6 3.5h-1.2zM251.6 236.8l.6 3.5h-1.2zM269 240.1l.6 3.5h-1.2zM603.2 273.1h1.2l-.6 3.5zM437.4 305.3l.6 3.5h-1.1zM600.2 301.7l3.5 .6-.4 1.1z"/>
<path d="M218.6 339.1h1.1l-.6 3.5zM234.4 339.1h1.2l-.6 3.5zM251 339.1h1.2l-.6 3.5zM268.4 339.1h1.2l-.6 3.5zM436.9 324.4h1.1l-.6 3.5zM615.3 339.1h1.2l-.6 3.5zM279.9 353.9l3.5-.6v1.1zM375.1 353.3l3.6 .6-3.6 .5zM279.9 376.8l3.5-.6v1.2zM279.9 365.5l3.5-.6v1.2zM386.7 364.9l3.4 .6-3.4 .6zM403.9 376.2l3.5 .6-3.5 .6z"/>
<path d="M268.4 380.3l.6 3.5h-1.2zM279.9 400.2l3.5-.6v1.2zM279.9 389l3.5-.6v1.2zM412.9 388.4l3.5 .6-3.5 .6zM489 399.6l3.5 .6-3.5 .6zM267.8 402.2h1.2l-.6 3.5zM279.9 411.6l3.5-.6v1.2zM489.8 411l3.5 .6-3.5 .6zM279.9 435.2l3.5-.6v1.2zM279.9 423.4l3.5-.5v1.1zM507.7 422.9l3.5 .5-3.5 .6zM510.2 434.6l3.5 .6-3.5 .6z"/>
<path d="M279.9 459.2l3.5-.6v1.2zM279.9 447.5l3.5-.6v1.2zM527.3 446.9l3.5 .6-3.5 .6zM538.8 458.6l3.5 .6-3.5 .6zM279.9 470.5l3.5-.6v1.2zM554.5 469.9l3.5 .6-3.5 .6zM279.9 494.3l3.5-.6v1.2zM279.9 481.7l3.5-.5v1.1zM557.7 481.2l3.5 .5-3.5 .6zM582.7 493.7l3.4 .6-3.4 .6zM279.9 505.2l3.5-.5v1.1zM600.3 504.7l3.5 .5-3.5 .6z"/>
</g>
<text font-size="7" x="710" y="567.6">AOM_doublepass_revised</text>
<g font-size="4.9">
<text x="426.1" y="63.6">306.71</text>
<text x="416.9" y="79.2">288.93</text>
<text x="399.5" y="95.4">251.4</text>
<text x="389.4" y="111.5">233.21</text>
<text x="377.5" y="127.4">210.16</text>
<text x="364.9" y="144">185.16</text>
<text x="359.1" y="160.2">173.66</text>
<text x="350.2" y="176.9">155.95</text>
<text x="344.5" y="193.1">144.45</text>
<text x="336" y="209.4">127.36</text>
<text x="557.6" y="209.8" transform="rotate(59 557.6 209.8)">Ø6.6</text>
<text x="574" y="205.9" transform="rotate(60 574 205.9)">Ø3.45</text>
<text x="260.3" y="213.1" transform="rotate(30 260.3 213.1)">Ø14.29</text>
<text x="595.2" y="215.4" transform="rotate(-29 595.2 215.4)">R7.14</text>
<text x="602.3" y="255.4" transform="rotate(-90 602.3 255.4)">54.64</text>
<text x="217.7" y="290" transform="rotate(-90 217.7 290)">120.65</text>
<text x="233.6" y="294.7" transform="rotate(-90 233.6 294.7)">111.13</text>
<text x="250.1" y="297.4" transform="rotate(-90 250.1 297.4)">105.85</text>
<text x="267.5" y="298.7" transform="rotate(-90 267.5 298.7)">102.51</text>
<text x="614.4" y="294.6" transform="rotate(-90 614.4 294.6)">111.35</text>
<text x="621.8" y="307.8" transform="rotate(19 621.8 307.8)">R3.17</text>
<text x="436" y="321.3" transform="rotate(-90 436 321.3)">22.6</text>
<text x="323.2" y="352.4">98.73</text>
<text x="327.4" y="364.1">110.23</text>
<text x="336" y="375.3">127.53</text>
<text x="340.6" y="387.5">136.53</text>
<text x="267" y="397.7" transform="rotate(-90 267 397.7)">25.4</text>
<text x="380.1" y="398.7">212.6</text>
<text x="379.5" y="410.2">213.41</text>
<text x="388.1" y="422">231.28</text>
<text x="389.4" y="433.7">233.78</text>
<text x="397.9" y="446">250.88</text>
<text x="403.7" y="457.7">262.38</text>
<text x="411.5" y="469">278.07</text>
<text x="413.2" y="480.3">281.32</text>
<text x="425.6" y="492.8">306.23</text>
<text x="434.4" y="503.8">323.85</text>
<text x="710" y="545.6">Josiah Sinclair</text>
<text x="755.4" y="545.6">5/6/26</text>
<text x="820.1" y="582.7">1/1</text>
</g>
<g font-size="3.5">
<text x="39.7" y="8.9">1</text>
<text x="91" y="8.9">2</text>
<text x="142.3" y="8.8">3</text>
<text x="193.6" y="8.9">4</text>
<text x="244.9" y="8.8">5</text>
<text x="296.2" y="8.8">6</text>
<text x="347.6" y="8.8">7</text>
<text x="398.9" y="8.8">8</text>
<text x="450.2" y="8.8">9</text>
<text x="500.5" y="8.8">10</text>
<text x="551.8" y="8.9">11</text>
<text x="603.1" y="8.9">12</text>
<text x="654.5" y="8.8">13</text>
<text x="705.8" y="8.9">14</text>
<text x="757.1" y="8.8">15</text>
<text x="808.4" y="8.8">16</text>
<text x="16.3" y="30.7">A</text>
<text x="832.3" y="30.7">A</text>
<text x="16.3" y="79.3">B</text>
<text x="832.3" y="79.3">B</text>
<text x="16.2" y="128">C</text>
<text x="832.2" y="128">C</text>
<text x="16.2" y="176.7">D</text>
<text x="832.2" y="176.7">D</text>
<text x="16.3" y="225.4">E</text>
<text x="832.3" y="225.4">E</text>
<text x="16.4" y="274">F</text>
<text x="832.4" y="274">F</text>
<text x="16.1" y="322.7">G</text>
<text x="832.1" y="322.7">G</text>
<text x="16.2" y="371.3">H</text>
<text x="832.2" y="371.3">H</text>
<text x="17" y="420">I</text>
<text x="833" y="420">I</text>
<text x="16.6" y="468.7">J</text>
<text x="832.6" y="468.7">J</text>
<text x="16.3" y="517.3">K</text>
<text x="832.3" y="517.3">K</text>
<text x="16.5" y="566">L</text>
<text x="832.5" y="566">L</text>
<text x="39.7" y="587.8">1</text>
<text x="91" y="587.8">2</text>
<text x="142.3" y="587.8">3</text>
<text x="193.6" y="587.8">4</text>
<text x="244.9" y="587.8">5</text>
<text x="296.2" y="587.8">6</text>
<text x="347.6" y="587.8">7</text>
<text x="398.9" y="587.8">8</text>
<text x="450.2" y="587.8">9</text>
<text x="500.5" y="587.8">10</text>
<text x="551.8" y="587.8">11</text>
<text x="603.1" y="587.8">12</text>
<text x="654.5" y="587.8">13</text>
<text x="705.8" y="587.8">14</text>
<text x="757.1" y="587.8">15</text>
<text x="808.4" y="587.8">16</text>
</g>
<g font-size="2.5">
<text x="652" y="539.9">Dept.</text>
<text x="676" y="539.9">Technical reference</text>
<text x="710" y="539.9">Created by</text>
<text x="771" y="539.9">Approved by</text>
<text x="710" y="549.9">Document type</text>
<text x="771" y="549.9">Document status</text>
<text x="710" y="559.9">Title</text>
<text x="771" y="559.9">DWG No.</text>
<text x="771" y="576.9">Rev.</text>
<text x="781" y="576.9">Date of issue</text>
<text x="817" y="576.9">Sheet</text>
</g>
</svg>
